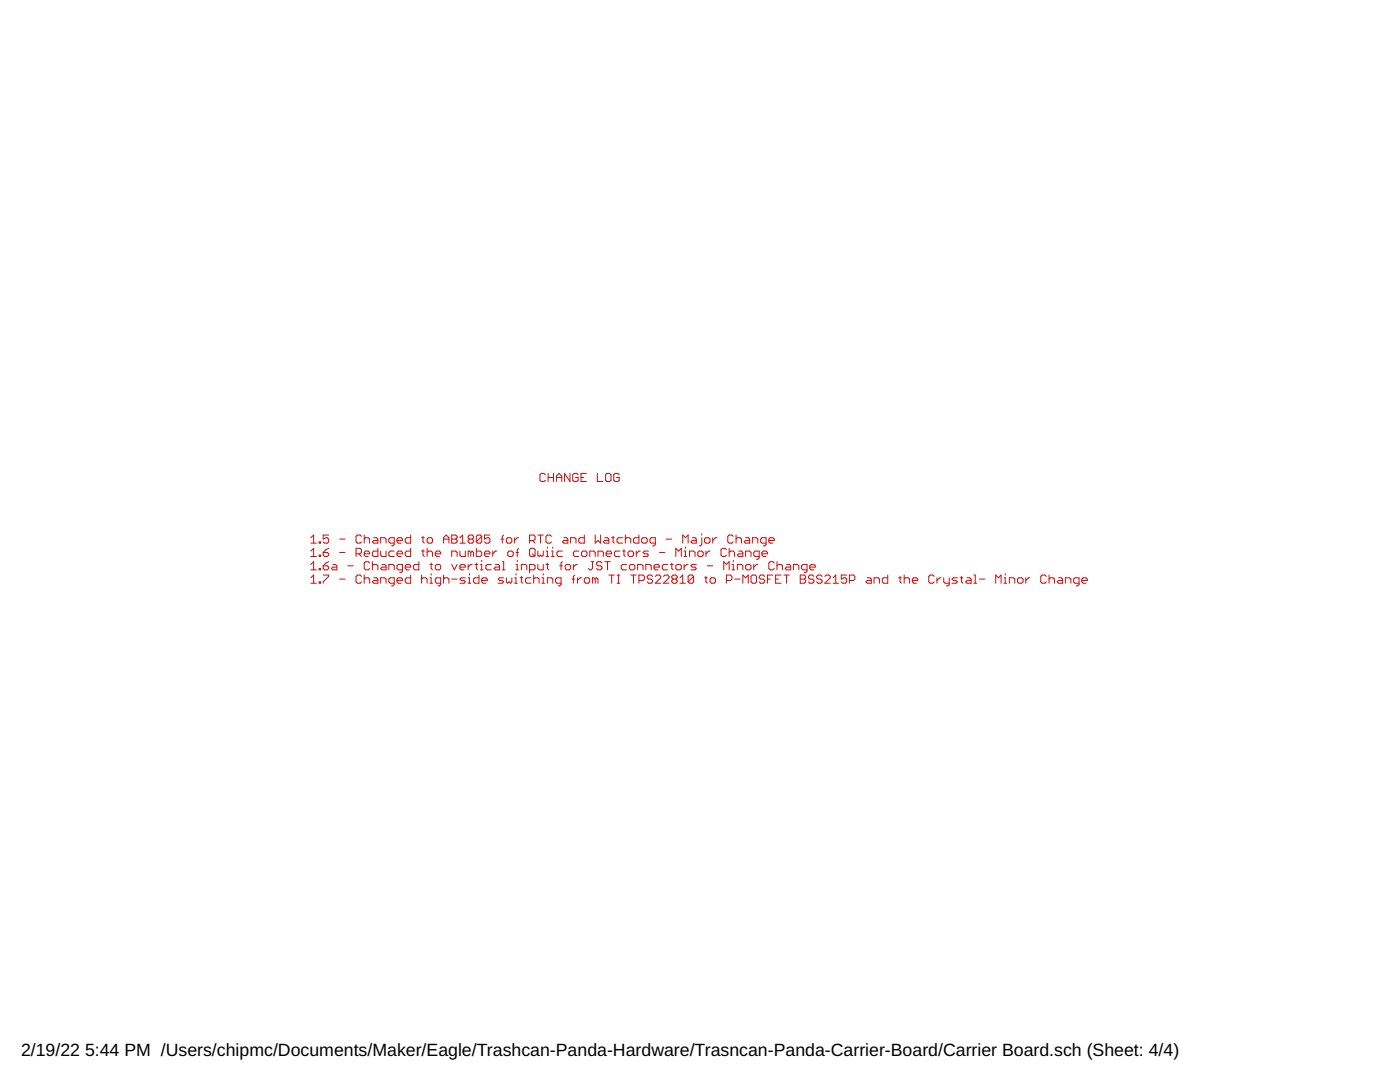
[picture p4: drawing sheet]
<svg xmlns="http://www.w3.org/2000/svg" width="279mm" height="216mm" viewBox="0 0 279 216" stroke-linecap="round" stroke-linejoin="round" font-family="sans-serif">
<g fill="none" stroke="#c90d0c" stroke-width=".2">
<path d="M108.8 94.7l-.2-.2h-.6l-.2 .2v1.1l.2 .3h.6l.2-.3M109.4 94.5v1.6M109.4 95.3h1.1M110.5 94.5v1.6M111 95.3h1.1M111 96.1v-1.1l.6-.5 .5 .5v1.1M113.7 94.5v1.6l-1-1.6v1.6M115.4 94.7l-.3-.2h-.5l-.3 .2v1.1l.3 .3h.5l.3-.3v-.5h-.5M116 95.3h.5M117 94.5h-1v1.6h1M119.2 94.5v1.6h1.1M121.1 94.5h.6l.2 .2v1.1l-.2 .3h-.6l-.2-.3v-1.1z"/>
<path d="M123.6 94.7l-.3-.2h-.5l-.3 .2v1.1l.3 .3h.5l.3-.3v-.5h-.6M62 107.3l.6-.5v1.6M62 110l.6-.6v1.6M62 112.6l.6-.5v1.6M62 115.3l.6-.6v1.7M62 108.4h1.1M62 111h1.1M62 113.7h1.1M62 116.4h1.1M63.7 108.1h.3v.3h-.3zM63.7 110.8h.3v.2h-.3zM63.7 113.4h.3v.3h-.3z"/>
<path d="M63.7 116.1h.3v.3h-.3zM64.5 110.2h.8l.3 .3v.3l-.3 .2h-.5l-.3-.2zM64.5 112.9h.8l.3 .3v.2l-.3 .3h-.5l-.3-.3zM64.5 114.7h1.1v.3l-1.1 1.1v.3M65.6 106.8h-1.1v.8l.5-.3h.3l.3 .3v.5l-.3 .3h-.5l-.3-.3M65.6 109.4l-.6 .3-.5 .5M65.6 112.1l-.6 .3-.5 .5M66.4 112.6h.6l.2 .3v.8h-.8l-.3-.3 .3-.2h.8M67.8 107.6h1.1M67.8 110.2h1.1M67.8 115.5h1.1M69.4 112.9h1.1"/>
<path d="M71.1 110.5h.8l.2-.3v-.5l-.2-.3h-.8v1.6M71.6 110.5l.5 .5M72.1 107l-.2-.2h-.6l-.2 .2v1.1l.2 .3h.6l.2-.3M72.1 115l-.2-.3h-.6l-.2 .3v1.1l.2 .3h.6l.2-.3M72.7 107.6l.3-.3h.5l.3 .3v.8M72.7 106.8v1.6M72.7 110.5h1.1v-.3l-.3-.2h-.5l-.3 .2v.6l.3 .2h.5M72.7 114.7v1.7M72.7 115.5l.3-.2h.5l.3 .2v.9M73.8 112.4l-.3-.3h-.5l-.3 .3v1l.3 .3h.5l.3-.3M74.3 112.9l.3-.3h.5l.3 .3v.8M74.3 112.1v1.6"/>
<path d="M74.6 107.3h.5l.3 .3v.8h-.8l-.3-.3 .3-.3h.8M74.6 115.3h.5l.3 .2v.9h-.8l-.3-.3 .3-.3h.8M75.4 109.4v1.6h-.8l-.3-.2v-.6l.3-.2h.8M76 108.4v-1.1h.8l.2 .3v.8M76 110v.8l.2 .2h.8v-1M76 116.4v-1.1h.8l.2 .2v.9M76.2 112.6h.6l.2 .3v.8h-.8l-.2-.3 .2-.2h.8M77.6 113.7v-1.1h.8l.3 .3v.8M78.7 108.4h-.8l-.3-.3v-.5l.3-.3h.8v1.3l-.3 .3h-.3M78.7 116.4h-.8l-.3-.3v-.6l.3-.2h.8v1.3l-.3 .3h-.3M78.7 110h-.8l-.3 .2v.6l.3 .2h.8M79.2 107.8h1.1v-.2l-.2-.3h-.6l-.3 .3v.5l.3 .3h.6"/>
<path d="M79.2 110.5h1.1v-.3l-.2-.2h-.6l-.3 .2v.6l.3 .2h.6M79.2 115.8h1.1v-.3l-.2-.2h-.6l-.3 .2v.6l.3 .3h.6M80.3 113.7h-.8l-.3-.3v-.5l.3-.3h.8v1.4l-.2 .3h-.3M80.9 113.2h1.1v-.3l-.3-.3h-.5l-.3 .3v.5l.3 .3h.5M82 106.8v1.6h-.8l-.3-.3v-.5l.3-.3h.8M82 109.4v1.6h-.8l-.3-.2v-.6l.3-.2h.8M82 114.7v1.7h-.8l-.3-.3v-.6l.3-.2h.8M83.6 112.1v1.6h-.8l-.3-.3v-.5l.3-.3h.8M84.1 107.3h.6M84.1 115.5l.3-.2h.6l.2 .2v.9M84.1 110h.6M84.1 114.7v1.7"/>
<path d="M84.4 107v1.1l.3 .3M84.4 109.7v1.1l.3 .2M85.2 107.6l.3-.3h.5l.3 .3v.5l-.3 .3h-.5l-.3-.3zM85.2 110.2l.3-.2h.5l.3 .2v.8M85.2 109.4v1.6M85.8 112.6h.5M85.8 115.3h.2v1.1M85.8 116.4h.5M86 112.4v1l.3 .3M86 114.5v.2M86.9 110.5h1v-.3l-.2-.2h-.6l-.2 .2v.6l.2 .2h.6M87.1 112.6h.6l.2 .3v.5l-.2 .3h-.6l-.2-.3v-.5z"/>
<path d="M87.9 116.4h-.8l-.2-.3v-.6l.2-.2h.8v1.3l-.2 .3h-.3M88.5 107.6h1.1M88.5 108.4v-1.1l.5-.5 .6 .5v1.1M88.5 114.7v1.7M88.5 115.5l.3-.2h.5l.3 .2v.9M90.1 106.8h.9l.2 .2v.3l-.2 .3 .2 .2v.3l-.2 .3h-.9zM90.1 107.6h.9M90.1 111v-1h.9l.2 .2v.8M90.1 112.6l.6 1.1 .5-1.1M90.1 115.5h1.1M91.8 108.4h1.1M91.8 107.3l.5-.5v1.6"/>
<path d="M91.8 110v.8l.3 .2h.8v-1M91.8 113.2h1.1v-.3l-.3-.3h-.5l-.3 .3v.5l.3 .3h.5M92.9 115.3h-.8l-.3 .2 .3 .3h.5l.3 .3-.3 .3h-.8M93.4 112.6v1.1M93.4 116.4h.6M93.4 115.3h.3v1.1M93.7 107.6l-.3 .2v.3l.3 .3h.5l.3-.3v-.3l-.3-.2M93.7 107.6l-.3-.3v-.3l.3-.2h.5l.3 .2v.3l-.3 .3M93.7 107.6h.5M93.7 114.5v.2M94 110.2l.2-.2 .3 .2v.8M94 110.2l-.3-.2h-.3v1"/>
<path d="M94 110.2v.8M94.2 112.6h-.2l-.6 .6M94.8 112.6h.5M95.1 109.4v1.6h.8l.2-.2v-.6l-.2-.2h-.8M95.1 112.4v1l.2 .3M95.6 114.7v1.7h-.8l-.3-.3v-.6l.3-.2h.8M95.9 112.6h.2v1.1M95.9 113.7h.5M96.1 107v1.1l-.2 .3h-.6l-.2-.3M96.1 107l-.2-.2h-.6l-.2 .2v1.1M96.1 111.8v.3M96.1 115.8h1.1v-.3l-.2-.2h-.6l-.3 .2v.6l.3 .3h.6"/>
<path d="M96.1 107l-1 1.1M96.7 110.5h1.1v-.3l-.3-.2h-.5l-.3 .2v.6l.3 .2h.5M97.8 106.8h-1.1v.8l.5-.3h.3l.3 .3v.5l-.3 .3h-.5l-.3-.3M98 112.6h-.8l-.2 .3v.5l.2 .3h.8M98.3 110v1M98.9 112.6h.5l.3 .3v.8h-.8l-.3-.3 .3-.2h.8M99.1 110h-.2l-.6 .5M100 107.6h.5M100.2 113.7h.6M100.2 112.1h.3v1.6M100.5 106.8l-.3 .2v1.4M100.5 115.3h-.8l-.3 .2 .3 .3h.5l.3 .3-.3 .3h-.8"/>
<path d="M101 107.6l.3-.3h.6l.3 .3v.5l-.3 .3h-.6l-.3-.3zM101 115.3v.8l.3 .3 .3-.3 .3 .3 .3-.3v-.8M101.3 110.2l.3-.2h.6l.2 .2v.6l-.2 .2h-.6l-.3-.2zM102.7 107.3v1.1M102.7 116.4h.5M102.7 115.3h.3v1.1M103 110.2h.5M103 112.6h.2v1.1M103 113.7h.5M103 114.5v.2M103.2 111.8v.3M103.5 107.3h-.3l-.5 .5"/>
<path d="M103.5 109.4l-.3 .3v1.3M103.8 115.3h.5M104.1 113.7v-1.1h.8l.2 .3v.8M104.1 115v1.1l.2 .3M105.7 107.8h.8l.3-.2v-.6l-.3-.2h-.8v1.6M105.7 113.7h.8l.3-.3v-.5l-.3-.3h-.8v1.7M106 109.4h.5l.3 .3v1.1l-.3 .2h-.5l-.3-.2v-1.1zM106 115.3h-.8l-.3 .2v.6l.3 .3h.8M106.2 107.8l.6 .6M106.2 110.5l.6 .5M106.5 115.5l.3-.2h.5l.3 .2v.9M106.5 114.7v1.7"/>
<path d="M107.3 106.8h1.1M107.3 110v.8l.3 .2 .3-.2 .2 .2 .3-.2v-.8M107.3 112.6v.8l.3 .3h.8v-1.1M107.9 106.8v1.6M108.1 115.3h.3v1.1M108.1 116.4h.6M108.4 114.5v.2M109 111h.5M109 110h.2v1M109 112.6h.5M109.2 109.2v.2M109.2 112.4v1l.3 .3"/>
<path d="M109.2 116.4v-1.1h.8l.3 .2v.9M110 107l-.2-.2h-.6l-.2 .2v1.1l.2 .3h.6l.2-.3M110.1 111h.5M110.1 110h.2v1M110.3 109.2v.2M111.7 112.9h.5M112 116.4h-.9l-.2-.3v-.6l.2-.2h.9v1.3l-.3 .3h-.3M112.2 110h-.8l-.3 .2v.6l.3 .2h.8M112.2 112.1l-.2 .3v1.3M112.5 107.3h.6l.2 .3v.8h-.8l-.3-.3 .3-.3h.8M113.1 112.6h.5l.3 .3v.5l-.3 .3h-.5l-.3-.3v-.5zM113.9 108.4v-1.1h.8l.3 .3v.8"/>
<path d="M114.2 115.5h.5M114.4 112.6v1.1M114.7 114.7l-.3 .3v1.4M115.2 112.6h-.2l-.6 .6M115.3 115.3v1.1M115.5 110h-.8l-.3 .2v.6l.3 .2h.8M116.1 110.2l.2-.2h.6l.2 .2v.6l-.2 .2h-.6l-.2-.2zM116.1 115.3h-.3l-.5 .5M116.6 106.8v1.6h-.8l-.3-.3v-.5l.3-.3h.8M116.6 115.5l.3-.2h.5l.3 .2v.6l-.3 .3h-.5l-.3-.3zM117.7 111v-1h.8l.3 .2v.8M118 112.1h.5"/>
<path d="M118.2 112.1v1.3l-.2 .3h-.3l-.3-.3M118.8 106.8v1.6l.5-.6 .6 .6v-1.6M118.8 115.5v.9M118.8 115.5l.3-.2 .2 .2v.9M118.8 115.5l-.3-.2h-.3v1.1M119.3 111v-1h.8l.3 .2v.8M120.1 112.4l-.2-.3h-.6l-.2 .3v.2l.2 .3h.6l.2 .3v.2l-.2 .3h-.6l-.2-.3M120.7 107.3h.5l.3 .3v.8h-.8l-.3-.3 .3-.3h.8M120.7 112.1h1.1M121 110.5h1v-.3l-.2-.2h-.6l-.2 .2v.6l.2 .2h.6M121.2 112.1v1.6M121.5 114.7h1.1"/>
<path d="M122.1 107.3h.5M122.1 114.7v1.7M122.3 107v1.1l.3 .3M123.1 116.4h.6M123.1 114.7h.6M123.4 114.7v1.7M123.7 110h-.8l-.3 .2v.6l.3 .2h.8M124.2 107.3h-.8l-.3 .3v.5l.3 .3h.8M124.2 110h.6M124.5 109.7v1.1l.3 .2M124.8 107.6l.3-.3h.5l.3 .3v.8M124.8 106.8v1.6"/>
<path d="M125.1 112.6h-.9l-.2 .3v.5l.2 .3h.9M125.3 110.2l.3-.2h.6l.2 .2v.6l-.2 .2h-.6l-.3-.2zM125.6 112.9l.3-.3h.5l.3 .3v.5l-.3 .3h-.5l-.3-.3zM125.9 114.7h1.1M126.4 114.7v1.7M127 110v1M127.3 113.7v-1.1h.8l.2 .3v.8M127.5 106.8v1.6h-.8l-.3-.3v-.5l.3-.3h.8M127.5 115.8h.8l.3-.3v-.5l-.3-.3h-.8v1.7M127.8 110h-.3l-.5 .5M128.1 107.6l.2-.3h.6l.3 .3v.5l-.3 .3h-.6l-.2-.3zM128.9 113.7v-1.1h.8l.3 .3v.8"/>
<path d="M129.4 110h-.8l-.3 .2 .3 .3h.6l.2 .3-.2 .2h-.9M130.2 115l-.2-.3h-.6l-.2 .3v.3l.2 .2h.6l.2 .3v.3l-.2 .3h-.6l-.2-.3M130.5 113.2h1.1v-.3l-.3-.3h-.5l-.3 .3v.5l.3 .3h.5M130.8 108.4h-.8l-.3-.3v-.5l.3-.3h.8v1.3l-.3 .3h-.3M130.8 115l.3-.3h.5l.3 .3v.3l-1.1 1.1h1.1M131.6 110.2h1.1M132.4 115l.3-.3h.5l.3 .3v.3l-1.1 1.1h1.1M133 107.6h1M133.2 112.6h-.8l-.2 .3v.5l.2 .3h.8M133.8 112.6h.5M134.1 112.4v1l.2 .3M134.3 115.5l-.2-.2v-.3l.2-.3h.6l.2 .3v.3l-.2 .2"/>
<path d="M134.3 115.5l-.2 .3v.3l.2 .3h.6l.2-.3v-.3l-.2-.3M134.3 115.5h.6M134.9 111v-1.6l.5 .6 .6-.6v1.6M135.1 112.6h.6l.3 .3v.5l-.3 .3h-.6l-.2-.3v-.5zM135.7 115.3l.5-.6v1.7M135.7 116.4h1.1M136.2 108.4v-1.6l.6 .5 .5-.5v1.6M136.5 111h.6M136.5 110h.3v1M136.5 112.6v1.1M136.8 109.2v.2M137.3 112.6h-.2l-.6 .6"/>
<path d="M137.6 111v-1h.8l.3 .2v.8M138.2 107.3h.5l.3 .3v.8h-.8l-.3-.3 .3-.3h.8M138.4 115l-.2-.3h-.6l-.3 .3v1.1M138.4 115v1.1l-.2 .3h-.6l-.3-.3M138.4 115l-1.1 1.1M139 112.6h-.8l-.3 .3 .3 .3h.5l.3 .2-.3 .3h-.8M139.5 110h.6l.2 .2v.6l-.2 .2h-.6l-.2-.2v-.6zM140.1 107.3v1.3l-.3 .3h-.3M140.1 106.5v.3M140.6 115.3h.6M140.9 107.3h.5l.3 .3v.5l-.3 .3h-.5l-.3-.3v-.5zM140.9 110v1"/>
<path d="M140.9 115v1.1l.3 .3M141.2 112.9h1M141.7 110h-.3l-.5 .5M142 115.3h.5l.3 .2v.6l-.3 .3h-.5l-.3-.3v-.6zM142.2 107.3v1.1M143.1 107.3h-.3l-.6 .5M144.4 113.7v-1.6l.6 .5 .5-.5v1.6M145 109.7l-.3-.3h-.5l-.3 .3v1.1l.3 .2h.5l.3-.2M145 115.8h.8l.3-.3v-.5l-.3-.3h-.8v1.7M145.5 110.2l.3-.2h.5l.3 .2v.8M145.5 109.4v1.6M146.1 113.7h.5"/>
<path d="M146.1 112.6h.2v1.1M146.3 107l-.2-.2h-.6l-.3 .2v1.1l.3 .3h.6l.2-.3M146.3 111.8v.3M146.6 115.5h1.1M146.9 107.6l.3-.3h.5l.3 .3v.8M146.9 106.8v1.6M147.2 113.7v-1.1h.8l.3 .3v.8M147.4 110h.6l.3 .2v.8h-.9l-.2-.2 .2-.3h.9M148.3 116.4v-1.7l.5 .6 .5-.6v1.7M148.8 107.3h.5l.3 .3v.8h-.8l-.3-.3 .3-.3h.8M148.8 111v-1h.8l.3 .2v.8M149.1 112.6h.5l.3 .3v.5l-.3 .3h-.5l-.3-.3v-.5z"/>
<path d="M150.2 108.4v-1.1h.8l.2 .3v.8M150.2 114.7h.5l.3 .3v1.1l-.3 .3h-.5l-.3-.3v-1.1zM150.4 112.6v1.1M151.2 112.6h-.2l-.6 .6M151.5 111h-.8l-.3-.2v-.6l.3-.2h.8v1.3l-.3 .3h-.2M152.1 110.5h1.1v-.3l-.3-.2h-.6l-.2 .2v.6l.2 .2h.6M152.6 115l-.3-.3h-.5l-.3 .3v.3l.3 .2h.5l.3 .3v.3l-.3 .3h-.5l-.3-.3M152.9 108.4h-.8l-.3-.3v-.5l.3-.3h.8v1.3l-.3 .3h-.3M153.2 115.5h.5M153.4 107.8h1.1v-.2l-.3-.3h-.5l-.3 .3v.5l.3 .3h.5M154.2 114.7h-1v1.7M154.5 112.4l-.3-.3h-.5l-.3 .3v1l.3 .3h.5l.3-.3"/>
<path d="M154.8 115.5h.5M155.1 112.9l.2-.3h.6l.2 .3v.8M155.1 112.1v1.6M155.9 114.7h-1.1v1.7h1.1M156.4 114.7h1.1M157 112.6h.5l.3 .3v.8h-.8l-.3-.3 .3-.2h.8M157 114.7v1.7M158.3 113.7v-1.1h.9l.2 .3v.8M159.7 114.7h.8l.3 .3v.3l-.3 .2 .3 .3v.3l-.3 .3h-.8zM159.7 115.5h.8M161.1 113.7h-.8l-.3-.3v-.5l.3-.3h.8v1.4l-.3 .3h-.3M161.6 113.2h1.1v-.3l-.3-.3h-.5l-.3 .3v.5l.3 .3h.5"/>
<path d="M162.4 115l-.2-.3h-.6l-.2 .3v.3l.2 .2h.6l.2 .3v.3l-.2 .3h-.6l-.2-.3M164.1 115l-.3-.3h-.5l-.3 .3v.3l.3 .2h.5l.3 .3v.3l-.3 .3h-.5l-.3-.3M164.6 115l.3-.3h.5l.3 .3v.3l-1.1 1.1h1.1M166.3 116.4h1M166.3 115.3l.5-.6v1.7M169 114.7h-1.1v.8l.5-.2h.3l.3 .2v.6l-.3 .3h-.5l-.3-.3M169.5 115.8h.8l.3-.3v-.5l-.3-.3h-.8v1.7M173.1 115.3h.5l.3 .2v.9h-.8l-.3-.3 .3-.3h.8M174.4 116.4v-1.1h.9l.2 .2v.9M177.2 114.7v1.7h-.9l-.2-.3v-.6l.2-.2h.9M179.3 115.3h.6M179.6 115v1.1l.3 .3"/>
<path d="M180.4 115.5l.3-.2h.6l.2 .2v.9M180.4 114.7v1.7M182.1 115.8h1.1v-.3l-.3-.2h-.5l-.3 .2v.6l.3 .3h.5M186.4 115l-.2-.3h-.6l-.2 .3v1.1l.2 .3h.6l.2-.3M187 115.3v1.1M187.8 115.3h-.3l-.5 .5M188.3 115.3v.8l.3 .3h.8M189.4 115.3v1.3l-.2 .3h-.3M191.1 115.3h-.8l-.3 .2 .3 .3h.5l.3 .3-.3 .3h-.8M191.6 115.3h.6M191.9 115v1.1l.3 .3M193 115.3h.5l.3 .2v.9h-.8l-.3-.3 .3-.3h.8"/>
<path d="M194.4 116.4h.5M194.4 114.7h.2v1.7M195.5 115.5h1M198.7 116.4v-1.7l.6 .6 .5-.6v1.7M200.4 116.4h.5M200.4 115.3h.2v1.1M200.6 114.5v.2M201.4 116.4v-1.1h.8l.3 .2v.9M203.1 115.5l.2-.2h.6l.3 .2v.6l-.3 .3h-.6l-.2-.3zM204.7 115.3v1.1M205.5 115.3h-.2l-.6 .5M208.8 115l-.3-.3h-.5l-.3 .3v1.1l.3 .3h.5l.3-.3"/>
<path d="M209.4 115.5l.2-.2h.6l.2 .2v.9M209.4 114.7v1.7M211.3 115.3h.5l.3 .2v.9h-.8l-.3-.3 .3-.3h.8M212.6 116.4v-1.1h.8l.3 .2v.9M215.3 116.4h-.8l-.2-.3v-.6l.2-.2h.8v1.3l-.2 .3h-.3M215.9 115.8h1.1v-.3l-.3-.2h-.5l-.3 .2v.6l.3 .3h.5"/>
</g>
<g font-size="3.5">
<text x="4.2" y="210.7">2/19/22</text>
<text x="17" y="210.7">5:44 PM /Users/chipmc/Documents/Maker/Eagle/Trashcan-Panda-Hardware/Trasncan-Panda-Carrier-Board/Carrier Board.sch (Sheet: 4/4)</text>
</g>
</svg>
